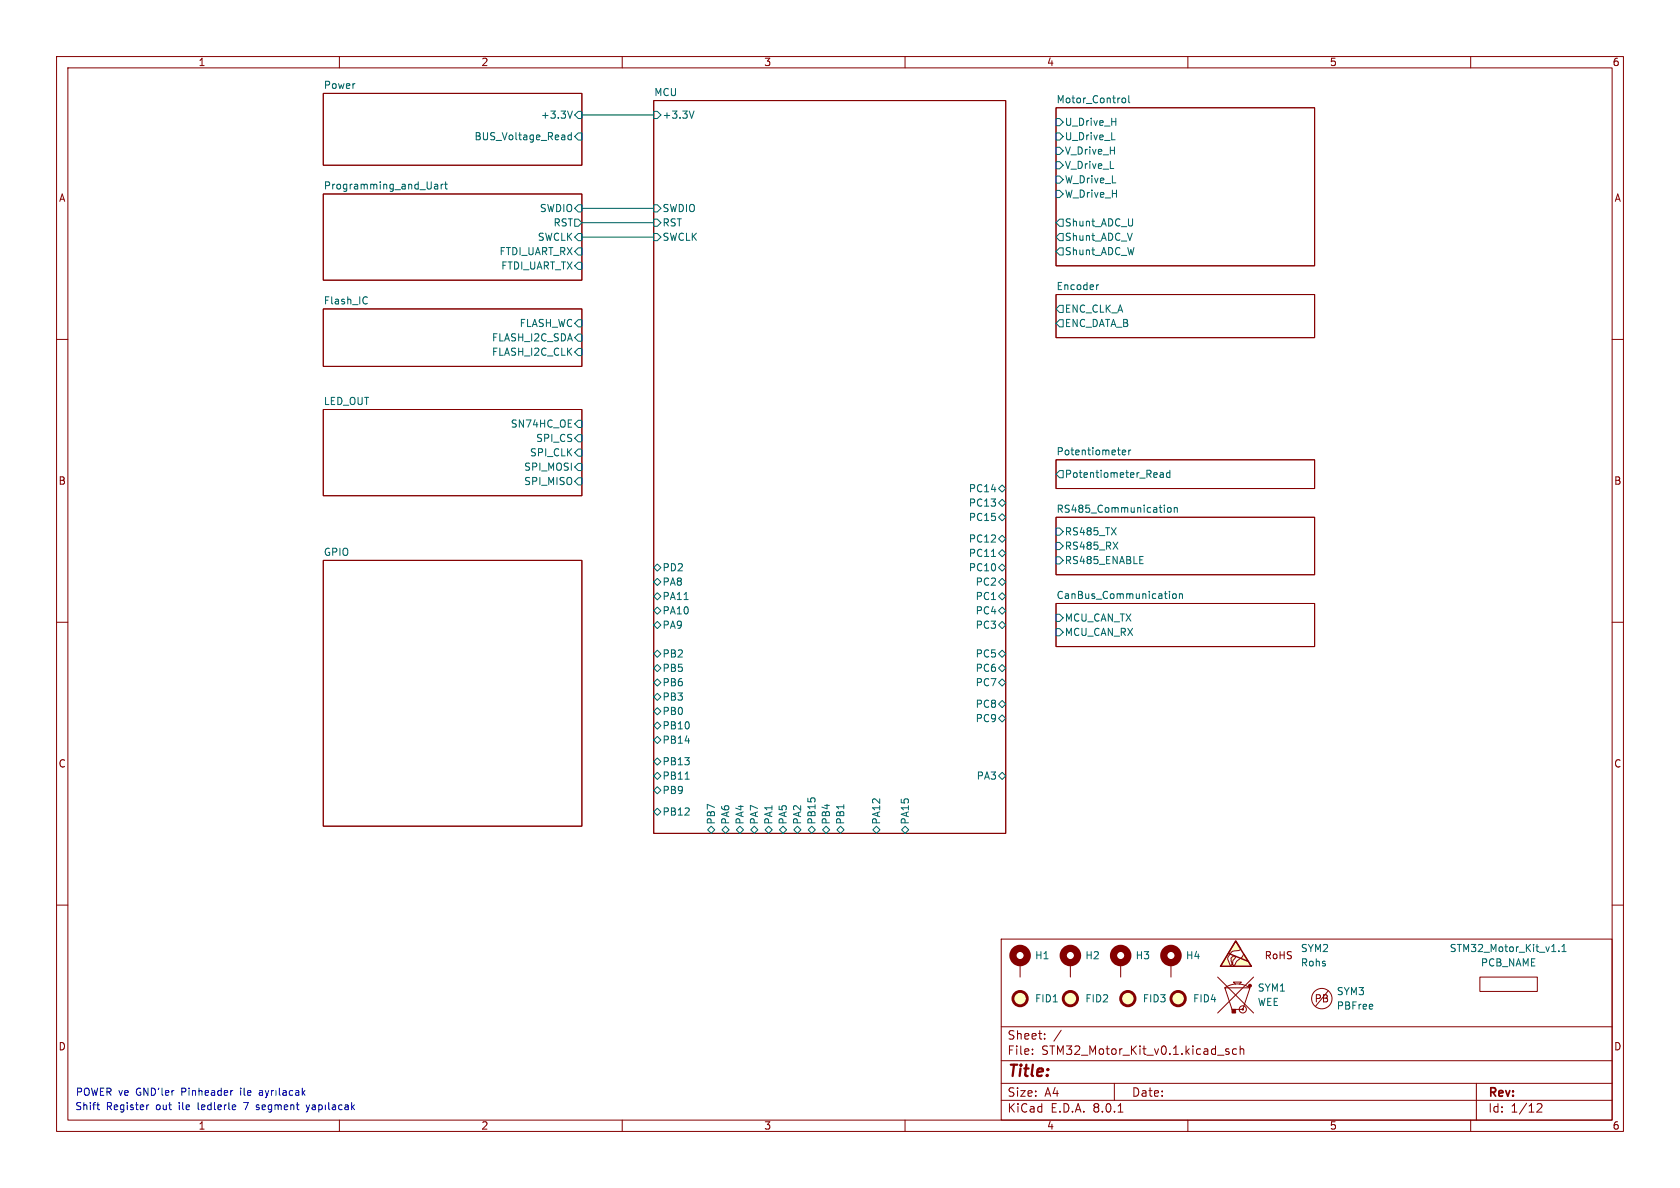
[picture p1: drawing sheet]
<svg xmlns="http://www.w3.org/2000/svg" width="297mm" height="210mm" viewBox="0 0 297 210" stroke-linecap="round" stroke-linejoin="round" font-family="sans-serif">
<g fill="none" stroke="#840000" stroke-width=".18">
<path d="M10 10h277v190h-277zM12 12h273v186h-273zM57.1 16.5h45.8v12.7h-45.8zM60 10v2M110 10v2M115.6 17.8h62.2v129.5h-62.2zM160 10v2M186.7 19.1h45.7v27.9h-45.7zM210 10v2M260 10v2M57.1 34.3h45.8v15.2h-45.8zM10 60h2"/>
<path d="M57.1 54.6h45.8v10.2h-45.8zM186.7 52.1h45.7v7.6h-45.7zM285 60h2M57.1 72.4h45.8v15.2h-45.8zM57.1 99.1h45.8v47h-45.8zM186.7 81.3h45.7v5.1h-45.7zM186.7 91.4h45.7v10.2h-45.7zM10 110h2M186.7 106.7h45.7v7.6h-45.7zM285 110h2M10 160h2M285 160h2"/>
<path d="M177 166h108v32h-108zM180.3 170.2v2.5M189.2 170.2v2.5M198.1 170.2v2.5M207 170.2v2.5M215.3 172.7l6.3 6.4M216.5 174.6a3.9 3.9 0 0 1 4.5 0M216.5 174.6h4.5l-1.3 3.8h-1.9zM218.4 174l-.3-.4h1.4l-.4 .4M221.6 172.7l-6.3 6.4M234.8 175.1l-2.3 2.8M261.6 172.7h10.2v2.6h-10.2z"/>
<path d="M60 198v2M110 198v2M160 198v2M177 194.5h108M177 191.5h108M177 187.5h108M177 181.5h108M182.5 186.3v.1M182.5 185.5v.1M184.7 183.6v.1M184.7 182.8v.1M187.6 182.1l-1.3 2"/>
<path d="M197 191.5v3M197.7 196.6h.8M210 198v2M217.2 185.5l-.3-.1-.2 .2v.2l.5 .2v.3h-.5M218.6 185.5l-.4-.1-.3 .3v.4l.1 .2h.6M219.2 185.5l.3-.1 .3 .1 .1 .9M219.2 184.9v1.5M260 198v2M261 191.5v6.5M271.7 195.2l.6-.1 .2 .1 .1 .3-.9 1.1h.9"/>
<circle cx="219.7" cy="178.4" r=".63"/>
<circle cx="219.7" cy="178.4" r=".13"/>
<circle cx="233.7" cy="176.5" r="1.8"/>
</g>
<g fill="none" stroke="#006464" stroke-width=".18">
<path d="M101.2 19.6l-.4 1.3M102.2 19.7h.7v1.3h-.7l-.6-.7zM115.6 19.7h.6l.6 .6-.6 .7h-.6zM122.7 19.6l-.4 1.3M198.3 17.6l.3-.3 .3 .1 .1 .2-.1 .5-.3 .1-.3-.3M199.6 16.9v1.1l.1 .2M76.8 32.6h.5l.1 .8M77.4 32.9h-.4l-.2 .2 .2 .3h.4M78 32.6v.8M78.4 32.6l-.4 .2M78.6 32.6h.5M78.8 32.1v1.1l.3 .2"/>
<path d="M101 23.4v1.3M101 23.9h-.4l-.2 .2 .1 .5h.5M101.6 24.1l.6-.6h.7v1.3h-.7zM101.6 36.8l.6-.6h.7v1.3h-.7zM101.6 38.7h.6l.7 .7-.7 .6h-.6zM115.6 38.7h.6l.6 .7-.6 .6h-.6zM115.6 36.2h.6l.6 .6-.6 .7h-.6zM186.7 31.1h.6l.7 .7-.7 .6h-.6zM186.7 33.7h.6l.7 .6-.7 .6h-.6zM186.7 39.4l.6-.7h.7v1.3h-.7zM186.7 21h.6l.7 .6-.7 .6h-.6zM186.7 23.5h.6l.7 .6-.7 .7h-.6z"/>
<path d="M186.7 26h.6l.7 .7-.7 .6h-.6zM186.7 28.6h.6l.7 .6-.7 .6h-.6zM196.5 24.7h.6M64.7 52.5l.2 .1M64.9 53.6l-.2 .1M101.6 41.9l.6-.6h.7v1.2h-.7zM101.6 47l.6-.6h.7v1.2h-.7zM101.6 59.7l.6-.6h.7v1.2h-.7zM102.2 43.8h.7v1.3h-.7l-.6-.6zM102.2 56.5h.7v1.3h-.7l-.6-.6zM115.6 41.3h.6l.6 .6-.6 .6h-.6zM186.7 57.2l.6-.7h.7v1.3h-.7z"/>
<path d="M186.7 44.5l.6-.7h.7v1.3h-.7zM186.7 41.9l.6-.6h.7v1.2h-.7zM187.3 54h.7v1.2h-.7l-.6-.6zM194.2 50.3l-.3 .3M101.6 77.5l.6-.7h.7v1.3h-.7zM102.2 74.3h.7v1.3h-.7l-.6-.7zM102.2 79.4h.7v1.2h-.7l-.6-.6zM102.2 61.6h.7v1.3h-.7l-.6-.7zM198.4 80l.6-.1-.1-.3h-.3l-.2 .1 .1 .6h.4M199.6 79.6v.8M199.9 79.6l-.3 .2M101.6 82.6l.6-.7h.7v1.3h-.7z"/>
<path d="M102.2 84.5h.7v1.2h-.7l-.6-.6zM175.3 98.4h.7M176.5 97.8l.7-.6 .6 .6-.6 .6zM176.5 95.3l.7-.7 .6 .7-.6 .6zM176.5 91.4l.7-.6 .6 .6-.6 .7zM176.5 86.4l.7-.7 .6 .7-.6 .6zM177.2 99.7l.6 .6-.6 .7-.7-.7zM177.2 88.3l.6 .6-.6 .6-.7-.6zM186.7 83.8l.6-.6h.7v1.3h-.7zM186.7 93.3h.6l.7 .7-.7 .6h-.6zM186.7 95.9h.6l.7 .6-.7 .7h-.6zM186.7 98.4h.6l.7 .7-.7 .6h-.6z"/>
<path d="M196.8 95.8l.8 1.3M197.6 95.8l-.8 1.3M201.5 98.4h.6M201.5 99.6h.6M205.1 83.6h.5l.1 .8M205.7 83.9h-.5l-.1 .2 .1 .3 .5-.1M205.8 89.3v.1M206.5 89.8l.3-.1 .2 .3v.3l-.2 .3-.3-.1-.1-.2zM206.8 83.6h-.3l-.3 .2 .1 .5h.5M206.8 83.1v1.3M207.6 89.8l.2-.1 .3 .1v.8M207.6 89.7v.9"/>
<path d="M115.6 100.3l.6-.6 .6 .6-.6 .7zM115.6 102.9l.6-.7 .6 .7-.6 .6zM115.6 105.4l.6-.6 .6 .6-.6 .6zM115.6 110.5l.6-.6 .6 .6-.6 .6zM115.6 115.6l.6-.7 .6 .7-.6 .6zM115.6 118.1l.6-.6 .6 .6-.6 .6zM116.2 107.3l.6 .7-.6 .6-.6-.6zM120.9 106h.8M176.5 118.1l.7-.6 .6 .6-.6 .6zM176.5 115.6l.7-.7 .6 .7-.6 .6zM176.5 110.5l.7-.6 .6 .6-.6 .6zM176.5 108l.7-.7 .6 .7-.6 .6z"/>
<path d="M176.5 105.4l.7-.6 .6 .6-.6 .6zM176.5 102.9l.7-.7 .6 .7-.6 .6zM186.7 108.6h.6l.7 .6-.7 .7h-.6zM186.7 111.1h.6l.7 .7-.7 .6h-.6zM206.7 104.5v.2M207.4 105h.3l.3 .2v.4l-.3 .2-.3-.1-.1-.1zM208.5 105.1l.2-.1h.3v.8M208.5 105v.8M115.6 123.2l.6-.6 .6 .6-.6 .6zM115.6 125.7l.6-.6 .6 .6-.6 .7zM115.6 128.3l.6-.7 .6 .7-.6 .6zM115.6 134.6l.6-.6 .6 .6-.6 .7z"/>
<path d="M115.6 137.2l.6-.7 .6 .7-.6 .6zM115.6 139.7l.6-.6 .6 .6-.6 .6zM116.2 120l.6 .7-.6 .6-.6-.6zM116.2 130.2l.6 .6-.6 .6-.6-.6zM121.1 137.7h.7M176.5 137.2l.7-.7 .6 .7-.6 .6zM176.5 127l.7-.6 .6 .6-.6 .6zM176.5 124.5l.7-.7 .6 .7-.6 .6zM176.5 120.7l.7-.7 .6 .7-.6 .6zM115.6 143.5l.6-.6 .6 .6-.6 .6zM125.1 146.7l.6-.6 .7 .6-.7 .6zM127.6 146.7l.7-.6 .6 .6-.6 .6z"/>
<path d="M130.2 146.7l.6-.6 .6 .6-.6 .6zM132.7 146.7l.6-.6 .7 .6-.7 .6zM135.3 146.7l.6-.6 .6 .6-.6 .6zM137.8 146.7l.6-.6 .7 .6-.7 .6zM140.3 146.7l.7-.6 .6 .6-.6 .6zM142.9 146.7l.6-.6 .6 .6-.6 .6zM145.4 146.7l.6-.6 .7 .6-.7 .6zM148 146.7l.6-.6 .6 .6-.6 .6zM154.3 146.7l.6-.6 .7 .6-.7 .6zM159.4 146.7l.6-.6 .7 .6-.7 .6zM275.6 168.1v.1M276.1 168.2h.8"/>
<path d="M276.1 167.3l.4-.4v1.3"/>
</g>
<g fill="none" stroke="#840000" stroke-width="1.3">
<circle cx="180.3" cy="168.9" r="1.27"/>
<circle cx="189.2" cy="168.9" r="1.27"/>
<circle cx="198.1" cy="168.9" r="1.27"/>
<circle cx="207" cy="168.9" r="1.27"/>
</g>
<g fill="#ffffc2" stroke="#ffffc2" stroke-width=".18">
<circle cx="189.2" cy="176.5" r="1.27"/>
<circle cx="180.3" cy="176.5" r="1.27"/>
<circle cx="199.4" cy="176.5" r="1.27"/>
<circle cx="208.3" cy="176.5" r="1.27"/>
</g>
<g fill="none" stroke="#840000" stroke-width=".51">
<circle cx="180.3" cy="176.5" r="1.27"/>
<circle cx="189.2" cy="176.5" r="1.27"/>
<circle cx="199.4" cy="176.5" r="1.27"/>
<circle cx="208.3" cy="176.5" r="1.27"/>
</g>
<g fill="#840000" stroke="#840000" stroke-width=".18">
<path d="M217.8 178.4h.6v.7h-.6z"/>
<circle cx="221" cy="174.2" r=".25"/>
</g>
<path d="M218.5 166.3l.9 1.4-.4 .3-.5 .1a1.49 1.49 0 0 0-1.4 1v.5l.4 1.1 .3-.2-.2-1.1 .2-.2a.31 .31 0 0 1 .5-.1 .31 .31 0 0 1-.1 .5 .92 .92 0 0 0-.2 1 .44 .44 0 0 0 .5-.5l1-.9 .4-.5 1.3 2.1h-5.4z" fill="#ffffc2"/>
<path d="M217.2 168.5l3.4 1.4M218.4 166.4l2.8 4.4h-5.4z" fill="none" stroke="#840000" stroke-width=".25"/>
<path d="M218.5 166.3l.9 1.4-.4 .3-.5 .1a1.49 1.49 0 0 0-1.4 1v.5l.4 1.1 .3-.2-.2-1.1 .2-.2a.31 .31 0 0 1 .5-.1 .31 .31 0 0 1-.1 .5 .92 .92 0 0 0-.2 1 .44 .44 0 0 0 .5-.5l1-.9 .4-.5 1.3 2.1h-5.4z" fill="none" stroke="#840000" stroke-width=".18"/>
<g fill="none" stroke="#0000c2" stroke-width=".18">
<path d="M17.1 195.3h.5M17.3 196l.3 .2M26.3 195.3l-.4 .3M41.2 192.8h-.3M43.1 194.9h.8M45.3 196.1l.4 .1M45.3 195.6l.4 .1M45.7 195.3l-.4 .2M45.9 192.8h.5v.8M46.4 193.1h-.4l-.2 .2 .2 .3h.4M46.9 192.8l.3 .8M47.2 193.6l-.3 .4"/>
<path d="M47.5 192.8l-.3 .8M48 192.8v.8M48.4 192.8l-.4 .2M48.8 192.8v.8M49.4 192.4v1l.2 .2M50 192.8h.5l.1 .8M50.6 193.1h-.4l-.2 .2 .2 .3h.4M51.7 192.8h-.3l-.3 .2 .2 .6h.4M52.3 192.8h.5v.8M52.8 193.1h-.4l-.2 .2 .2 .3h.4M53.4 192.4v1.2M53.6 193.1l.3 .5"/>
<path d="M53.9 192.8l-.5 .5M54.1 195.3l.3 .9M54.4 196.2l-.3 .4M54.7 195.3l-.3 .9M55.2 195.4h.5l.1 .8M55.8 195.6l-.5 .1-.1 .2 .1 .3 .5-.1M56.4 195.4l.3-.1 .3 .3-.1 .5h-.5M56.4 195.3v1.3M57.5 195.3v.9M58.1 194.9v1.1l.2 .2M58.8 195.4h.5v.8M59.3 195.6l-.4 .1-.2 .2 .2 .3 .4-.1"/>
<path d="M60.5 195.4l-.4-.1-.2 .3 .1 .5h.5M61 195.4h.5l.1 .8M61.6 195.6l-.5 .1-.1 .2 .1 .3 .5-.1M62.2 194.9v1.3M62.3 195.7l.4 .5M62.7 195.3l-.5 .5"/>
</g>
<path d="M102.9 20.3h12.7M102.9 36.8h12.7M102.9 39.4h12.7M102.9 41.9h12.7" fill="none" stroke="#009600" stroke-width=".18"/>
<text font-size="2.8" fill="#840000" x="178" y="190.9">Title:</text>
<g font-size="2.1" fill="#840000">
<text x="178" y="184">Sheet:</text>
<text x="178" y="186.7">File:</text>
<text x="184.1" y="186.7">STM32_Motor_Kit_v0.1.kicad_sch</text>
<text x="178" y="196.9">KiCad</text>
<text x="178" y="194.1">Size:</text>
<text x="184.7" y="194.1">A4</text>
<text x="185.7" y="196.9">E.D.A.</text>
<text x="193.3" y="196.9">8.0.1</text>
<text x="200" y="194.1">Date:</text>
<text x="263" y="194.3">Rev:</text>
<text x="263" y="196.9">Id:</text>
<text x="267.1" y="196.9">1/12</text>
</g>
<g font-size="1.8" fill="#840000">
<text x="35" y="11.9">1</text>
<text x="85" y="11.9">2</text>
<text x="135" y="11.9">3</text>
<text x="185" y="11.9">4</text>
<text x="235" y="11.9">5</text>
<text x="285" y="11.9">6</text>
<text x="10.3" y="35.9">A</text>
<text x="285.3" y="35.9">A</text>
<text x="10.3" y="85.9">B</text>
<text x="285.3" y="85.9">B</text>
<text x="10.3" y="135.9">C</text>
<text x="285.3" y="135.9">C</text>
<text x="223.5" y="169.8">RoHS</text>
<text x="232.3" y="177.4">PB</text>
<text x="10.3" y="185.9">D</text>
<text x="285.3" y="185.9">D</text>
<text x="35" y="199.9">1</text>
<text x="85" y="199.9">2</text>
<text x="135" y="199.9">3</text>
<text x="185" y="199.9">4</text>
<text x="235" y="199.9">5</text>
<text x="285" y="199.9">6</text>
</g>
<g font-size="1.8" fill="#006464">
<text x="57.1" y="15.8">Power</text>
<text x="115.6" y="17.1">MCU</text>
<text x="95.5" y="21.2">+3.3V</text>
<text x="117" y="21.2">+3.3V</text>
<text x="186.7" y="18.3">Motor_Control</text>
<text x="188.2" y="22.5">U_Drive_H</text>
<text x="83.8" y="25">BUS_Voltage_Read</text>
<text x="188.2" y="25">U_Drive_L</text>
<text x="188.2" y="27.5">V_Drive_H</text>
<text x="57.1" y="33.6">Programming_and_Uart</text>
<text x="188.2" y="32.6">W_Drive_L</text>
<text x="188.2" y="35.2">W_Drive_H</text>
<text x="188.2" y="30.1">V_Drive_L</text>
<text x="95.3" y="37.7">SWDIO</text>
<text x="97.8" y="40.2">RST</text>
<text x="117" y="40.2">RST</text>
<text x="117" y="37.7">SWDIO</text>
<text x="188.2" y="40.2">Shunt_ADC_U</text>
<text x="88.2" y="45.3">FTDI_UART_RX</text>
<text x="88.5" y="47.9">FTDI_UART_TX</text>
<text x="95" y="42.8">SWCLK</text>
<text x="117" y="42.8">SWCLK</text>
<text x="188.2" y="45.3">Shunt_ADC_W</text>
<text x="188.2" y="42.8">Shunt_ADC_V</text>
<text x="57.1" y="53.9">Flash_IC</text>
<text x="186.7" y="51.4">Encoder</text>
<text x="91.8" y="58">FLASH_WC</text>
<text x="188.2" y="58">ENC_DATA_B</text>
<text x="188.2" y="55.5">ENC_CLK_A</text>
<text x="86.9" y="60.6">FLASH_I2C_SDA</text>
<text x="86.9" y="63.1">FLASH_I2C_CLK</text>
<text x="57.1" y="71.7">LED_OUT</text>
<text x="90.2" y="75.8">SN74HC_OE</text>
<text x="92.6" y="83.4">SPI_MOSI</text>
<text x="93.6" y="80.9">SPI_CLK</text>
<text x="94.7" y="78.3">SPI_CS</text>
<text x="186.7" y="80.6">Potentiometer</text>
<text x="92.6" y="86">SPI_MISO</text>
<text x="171.2" y="89.8">PC13</text>
<text x="171.2" y="87.2">PC14</text>
<text x="188.2" y="84.7">Potentiometer_Read</text>
<text x="171.2" y="92.3">PC15</text>
<text x="186.7" y="90.7">RS485_Communication</text>
<text x="188.2" y="94.8">RS485_TX</text>
<text x="57.1" y="98.3">GPIO</text>
<text x="117" y="101.2">PD2</text>
<text x="171.2" y="101.2">PC10</text>
<text x="171.2" y="98.7">PC11</text>
<text x="171.2" y="96.1">PC12</text>
<text x="188.2" y="97.4">RS485_RX</text>
<text x="188.2" y="99.9">RS485_ENABLE</text>
<text x="117" y="103.7">PA8</text>
<text x="117" y="106.3">PA11</text>
<text x="172.4" y="106.3">PC1</text>
<text x="172.4" y="103.7">PC2</text>
<text x="186.7" y="106">CanBus_Communication</text>
<text x="117" y="111.4">PA9</text>
<text x="117" y="108.8">PA10</text>
<text x="172.4" y="111.4">PC3</text>
<text x="172.4" y="108.8">PC4</text>
<text x="188.2" y="110.1">MCU_CAN_TX</text>
<text x="188.2" y="112.6">MCU_CAN_RX</text>
<text x="117" y="116.4">PB2</text>
<text x="117" y="119">PB5</text>
<text x="172.4" y="119">PC6</text>
<text x="172.4" y="116.4">PC5</text>
<text x="117" y="121.5">PB6</text>
<text x="117" y="124.1">PB3</text>
<text x="172.4" y="125.3">PC8</text>
<text x="172.4" y="121.5">PC7</text>
<text x="117" y="126.6">PB0</text>
<text x="117" y="129.1">PB10</text>
<text x="117" y="131.7">PB14</text>
<text x="172.4" y="127.9">PC9</text>
<text x="117" y="135.5">PB13</text>
<text x="117" y="138">PB11</text>
<text x="117" y="140.6">PB9</text>
<text x="172.6" y="138">PA3</text>
<text x="117" y="144.4">PB12</text>
<text x="126.6" y="145.9" transform="rotate(-90 126.6 145.9)">PB7</text>
<text x="129.1" y="145.9" transform="rotate(-90 129.1 145.9)">PA6</text>
<text x="131.7" y="145.9" transform="rotate(-90 131.7 145.9)">PA4</text>
<text x="134.2" y="145.9" transform="rotate(-90 134.2 145.9)">PA7</text>
<text x="136.8" y="145.9" transform="rotate(-90 136.8 145.9)">PA1</text>
<text x="139.3" y="145.9" transform="rotate(-90 139.3 145.9)">PA5</text>
<text x="141.8" y="145.9" transform="rotate(-90 141.8 145.9)">PA2</text>
<text x="144.4" y="145.9" transform="rotate(-90 144.4 145.9)">PB15</text>
<text x="146.9" y="145.9" transform="rotate(-90 146.9 145.9)">PB4</text>
<text x="149.5" y="145.9" transform="rotate(-90 149.5 145.9)">PB1</text>
<text x="155.8" y="145.9" transform="rotate(-90 155.8 145.9)">PA12</text>
<text x="160.9" y="145.9" transform="rotate(-90 160.9 145.9)">PA15</text>
<text x="182.9" y="169.8">H1</text>
<text x="191.8" y="169.8">H2</text>
<text x="200.7" y="169.8">H3</text>
<text x="209.6" y="169.8">H4</text>
<text x="229.9" y="171">Rohs</text>
<text x="229.9" y="168.5">SYM2</text>
<text x="256.2" y="168.5">STM32_Motor_Kit_v1.1</text>
<text x="261.7" y="171">PCB_NAME</text>
<text x="182.9" y="177.4">FID1</text>
<text x="191.8" y="177.4">FID2</text>
<text x="201.9" y="177.4">FID3</text>
<text x="210.8" y="177.4">FID4</text>
<text x="222.3" y="175.5">SYM1</text>
<text x="222.3" y="178">WEE</text>
<text x="236.2" y="176.1">SYM3</text>
<text x="236.2" y="178.7">PBFree</text>
</g>
<g font-size="1.8" fill="#0000c2">
<text x="13.2" y="196.4">Shift</text>
<text x="13.3" y="193.9">POWER ve</text>
<text x="18.8" y="196.4">Register</text>
<text x="24.2" y="193.9">GND'ler</text>
<text x="27.7" y="196.4">out</text>
<text x="31.9" y="196.4">ile</text>
<text x="32.4" y="193.9">Pinheader</text>
<text x="35.4" y="196.4">ledlerle</text>
<text x="43" y="193.9">ile</text>
<text x="43.8" y="196.4">7</text>
<text x="46.2" y="196.4">segment</text>
</g>
</svg>
